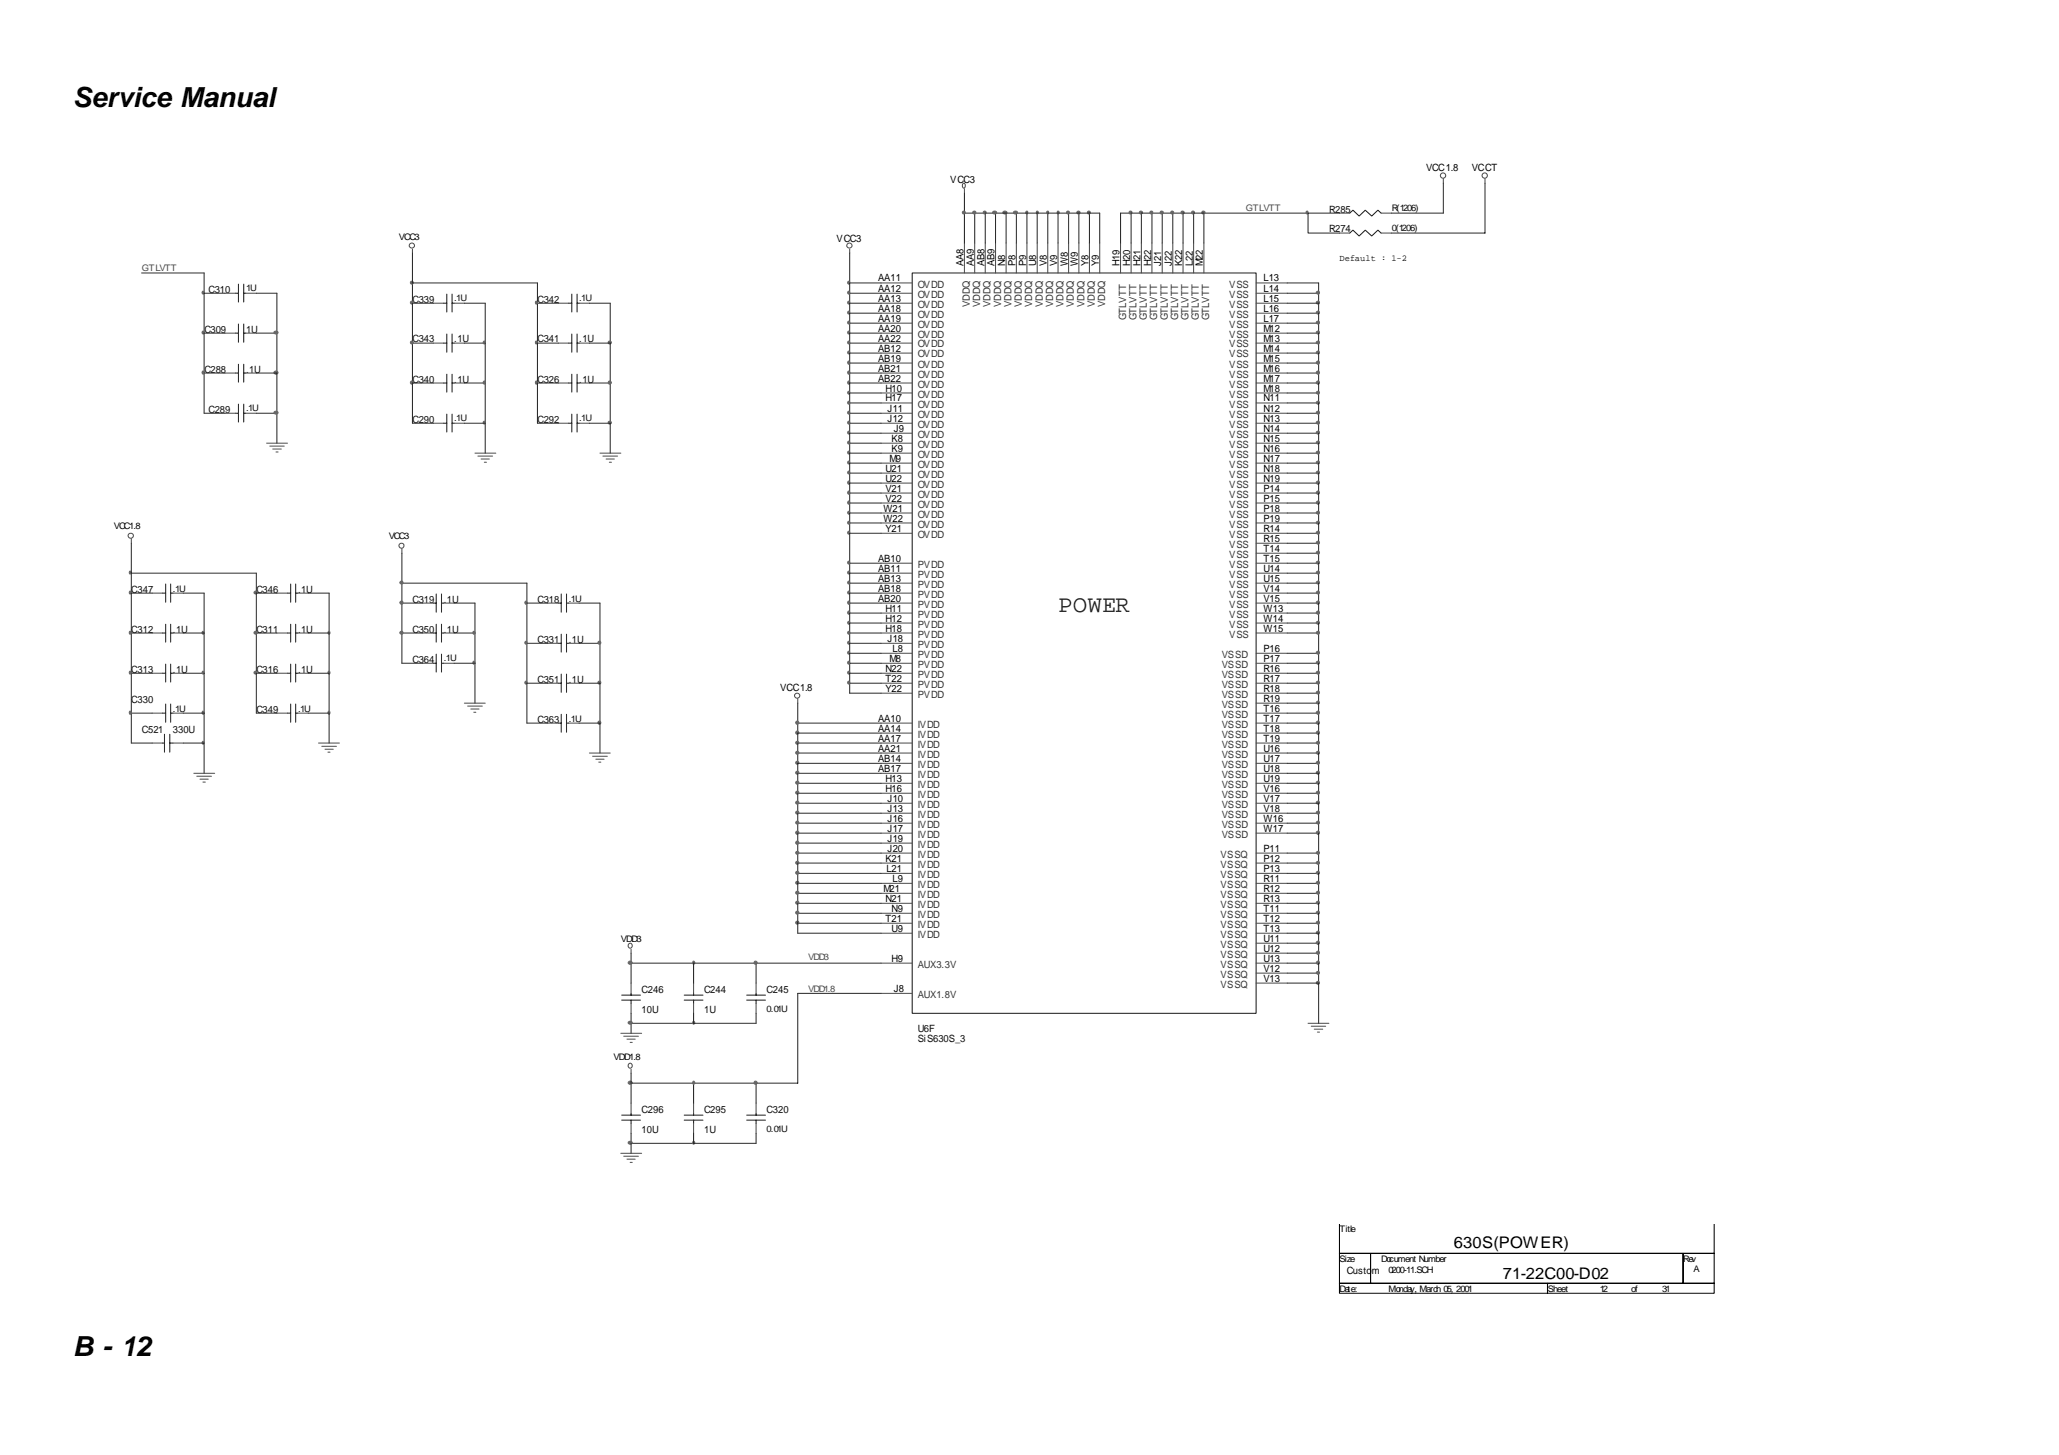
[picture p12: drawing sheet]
<svg xmlns="http://www.w3.org/2000/svg" width="297mm" height="210mm" viewBox="0 0 297 210" stroke-linecap="round" stroke-linejoin="round" font-family="sans-serif">
<path d="M193.2 173.6h54.1v2.9h-54.1zM193.2 176.5h54.1v4.3h-54.1zM193.2 180.8h4.5v4.3h-4.5zM193.2 185.1h30v1.5h-30zM197.7 180.8h45.1v4.3h-45.1zM223.2 185.1h24.1v1.5h-24.1zM242.8 180.8h4.5v4.3h-4.5z" fill="none" stroke="#000" stroke-width=".15"/>
<g fill="none" stroke="#4a4a4a" stroke-width=".15">
<path d="M59.5 36v.5M122.6 36v.5M138.9 26.5l.1-.1a.41 .41 0 0 1 0 .7 .43 .43 0 0 1-.1-.6zM139.1 27.3v.6M139.1 35.1v4.3M140.6 35.1v4.3M142.1 35.1v4.3M143.6 35.1v4.3M145.1 35.1v4.3M146.6 35.1v4.3M148.1 35.1v4.3M149.6 35.1v4.3"/>
<path d="M151.2 35.1v4.3M152.6 35.1v4.3M154.2 35.1v4.3M155.6 35.1v4.3M157.2 35.1v4.3M158.6 35.1v4.3M161.7 35.1v4.3M163.2 35.1v4.3M164.7 35.1v4.3M166.2 35.1v4.3M167.7 35.1v4.3M169.2 35.1v4.3"/>
<path d="M170.7 35.1v4.3M172.2 35.1v4.3M173.7 35.1v4.3M193.2 30.7h1.5M193.2 33.6h1.5M199.2 30.7h1.5M199.2 33.6h1.5M208.2 25.8v.6M214.2 25.8v.6M32.5 59.6h1.5M32.5 48.1h1.5M32.5 42.3h1.5"/>
<path d="M32.5 53.8h1.5M35.5 59.6h1.5M35.5 48.1h1.5M35.5 42.3h1.5M35.5 53.8h1.5M62.5 49.5h1.5M62.5 43.7h1.5M62.5 55.3h1.5M65.5 49.5h1.5M65.5 43.7h1.5M65.5 55.3h1.5M80.5 49.5h1.5"/>
<path d="M80.5 43.7h1.5M80.5 55.3h1.5M83.5 49.5h1.5M83.5 43.7h1.5M83.5 55.3h1.5M127.1 59.6h4.5M127.1 48.1h4.5M127.1 42.3h4.5M127.1 53.8h4.5M127.1 49.5h4.5M127.1 43.7h4.5M127.1 55.3h4.5"/>
<path d="M127.1 40.8h4.5M127.1 45.2h4.5M127.1 46.6h4.5M127.1 50.9h4.5M127.1 52.4h4.5M127.1 56.7h4.5M127.1 58.1h4.5M181.2 59.6h4.5M181.2 48.1h4.5M181.2 42.3h4.5M181.2 53.8h4.5M181.2 49.5h4.5"/>
<path d="M181.2 43.7h4.5M181.2 55.3h4.5M181.2 40.8h4.5M181.2 45.2h4.5M181.2 46.6h4.5M181.2 50.9h4.5M181.2 52.4h4.5M181.2 56.7h4.5M181.2 58.1h4.5M18.9 77.8v.6M38.5 63.9h3M38.9 64.4h2.1"/>
<path d="M39.4 64.8h1.2M39.8 65.2h.3M58 79.2v.6M62.5 61.1h1.5M65.5 61.1h1.5M68.5 65.4h3M68.9 65.8h2.2M69.4 66.2h1.2M69.9 66.7h.3M80.5 61.1h1.5M83.5 61.1h1.5M86.6 65.4h3"/>
<path d="M87 65.8h2.1M87.4 66.2h1.2M87.9 66.7h.3M127.1 63.9h4.5M127.1 65.4h4.5M127.1 61.1h4.5M127.1 62.5h4.5M127.1 66.8h4.5M127.1 68.3h4.5M127.1 69.7h4.5M127.1 71.1h4.5M127.1 72.6h4.5"/>
<path d="M127.1 74h4.5M127.1 75.4h4.5M127.1 76.9h4.5M181.2 63.9h4.5M181.2 65.4h4.5M181.2 61.1h4.5M181.2 62.5h4.5M181.2 66.8h4.5M181.2 68.3h4.5M181.2 69.7h4.5M181.2 71.1h4.5M181.2 72.6h4.5"/>
<path d="M181.2 74h4.5M181.2 75.4h4.5M181.2 76.9h4.5M181.2 78.4h4.5M181.2 79.8h4.5M22 91.3h1.4M22 97.1h1.4M22 85.6h1.4M25 91.3h1.4M25 97.1h1.4M25 85.6h1.4M39.9 91.3h1.6"/>
<path d="M39.9 97.1h1.6M39.9 85.6h1.6M42.9 91.3h1.6M42.9 97.1h1.6M42.9 85.6h1.6M61 87h1.5M61 95.7h1.5M61 91.3h1.5M64 87h1.5M64 95.7h1.5M64 91.3h1.5M79 92.8h1.5"/>
<path d="M79 98.6h1.5M79 87h1.5M82 92.8h1.5M82 98.6h1.5M82 87h1.5M127.1 92.8h4.5M127.1 98.6h4.5M127.1 87h4.5M127.1 95.7h4.5M127.1 91.3h4.5M127.1 97.1h4.5M127.1 85.6h4.5"/>
<path d="M127.1 81.2h4.5M127.1 82.7h4.5M127.1 84.1h4.5M127.1 88.4h4.5M127.1 89.9h4.5M127.1 94.2h4.5M181.2 98.6h4.5M181.2 87h4.5M181.2 95.7h4.5M181.2 91.3h4.5M181.2 97.1h4.5M181.2 85.6h4.5"/>
<path d="M181.2 81.2h4.5M181.2 82.7h4.5M181.2 84.1h4.5M181.2 88.4h4.5M181.2 89.9h4.5M181.2 94.2h4.5M22 107.2h1.4M22 102.9h1.4M25 107.2h1.4M25 102.9h1.4M28 111.6h3M28.4 112h2.1"/>
<path d="M28.9 112.4h1.1M29.3 112.8h.3M39.9 102.9h1.6M42.9 102.9h1.6M46 107.2h3M46.4 107.7h2.1M46.9 108.1h1.2M47.3 108.5h.3M67 101.4h3M67.5 101.9h2.1M67.9 102.3h1.2M68.4 102.8h.2"/>
<path d="M79 104.3h1.5M82 104.3h1.5M85 108.6h3M85.5 109.1h2.1M86 109.5h1.1M86.4 109.9h.3M115.1 100.8v.6M127.1 108.6h4.5M127.1 107.2h4.5M127.1 111.6h4.5M127.1 104.3h4.5M127.1 100h4.5"/>
<path d="M127.1 105.8h4.5M127.1 110.1h4.5M127.1 113h4.5M127.1 114.4h4.5M127.1 115.9h4.5M127.1 117.3h4.5M127.1 118.8h4.5M181.2 108.6h4.5M181.2 101.4h4.5M181.2 107.2h4.5M181.2 111.6h4.5M181.2 104.3h4.5"/>
<path d="M181.2 102.9h4.5M181.2 100h4.5M181.2 105.8h4.5M181.2 110.1h4.5M181.2 113h4.5M181.2 114.4h4.5M181.2 115.9h4.5M181.2 117.3h4.5M181.2 118.8h4.5M91 137v.5M127.1 120.2h4.5M127.1 121.6h4.5"/>
<path d="M127.1 123.1h4.5M127.1 124.5h4.5M127.1 126h4.5M127.1 127.4h4.5M127.1 128.9h4.5M127.1 130.3h4.5M127.1 131.8h4.5M127.1 133.2h4.5M127.1 134.6h4.5M127.1 138.9h4.5M181.2 120.2h4.5M181.2 123.1h4.5"/>
<path d="M181.2 124.5h4.5M181.2 126h4.5M181.2 127.4h4.5M181.2 128.9h4.5M181.2 130.3h4.5M181.2 131.8h4.5M181.2 133.2h4.5M181.2 134.6h4.5M181.2 138.9h4.5M181.2 136.1h4.5M181.2 137.5h4.5M89.6 149.1h3"/>
<path d="M90 149.5h2.1M90.4 149.9h1.2M90.9 150.4h.3M91 141.8v1.5M91 144.7v1.5M91 154.3v.5M91 159.1v1.5M100.1 141.8v1.5M100.1 144.7v1.5M100.1 159.1v1.5M109.1 141.8v1.5M109.1 144.7v1.5"/>
<path d="M109.1 159.1v1.5M127.1 143.3h4.5M181.2 140.4h4.5M181.2 141.8h4.5M188.7 147.6h3M189.2 148h2M189.6 148.5h1.2M190.1 148.9h.3M89.6 166.4h3M90 166.8h2.1M90.4 167.2h1.2M90.9 167.7h.3"/>
<path d="M91 162.1v1.4M100.1 162.1v1.4M109.1 162.1v1.4"/>
<circle cx="59.4" cy="35.4" r=".37"/>
<circle cx="122.5" cy="35.4" r=".37"/>
<circle cx="208.2" cy="25.3" r=".38"/>
<circle cx="214.2" cy="25.3" r=".38"/>
<circle cx="18.9" cy="77.3" r=".37"/>
<circle cx="57.9" cy="78.7" r=".36"/>
<circle cx="115" cy="100.4" r=".37"/>
<circle cx="90.9" cy="136.4" r=".33"/>
<circle cx="90.9" cy="153.7" r=".33"/>
</g>
<g fill="none" stroke="#1b1b1b" stroke-width=".15">
<path d="M131.6 39.4h49.6v106.8h-49.6zM194.7 30.7l.5-.4 .9 .9 .9-.9 .9 .9 .9-.9 .4 .4M194.7 33.6l.5-.4 .9 .8 .9-.8 .9 .8 .9-.8 .4 .4M34 59.6h.4M34 48.1h.4M34 42.3h.4M34 53.8h.4M34.4 41v2.6M34.4 46.7v2.7M34.4 52.5v2.6M34.4 58.3v2.6M35.2 59.6h.3"/>
<path d="M35.2 41v2.6M35.2 46.7v2.7M35.2 52.5v2.6M35.2 58.3v2.6M35.2 48.1h.3M35.2 42.3h.3M35.2 53.8h.3M64 49.5h.5M64 43.7h.5M64 55.3h.5M64.5 42.4v2.6M64.5 48.2v2.6"/>
<path d="M64.5 54v2.6M64.5 59.7v2.6M65.2 49.5h.3M65.2 43.7h.3M65.2 55.3h.3M65.2 42.4v2.6M65.2 48.2v2.6M65.2 54v2.6M65.2 59.7v2.6M82 49.5h.5M82 43.7h.5M82 55.3h.5"/>
<path d="M82.5 42.4v2.6M82.5 48.2v2.6M82.5 54v2.6M82.5 59.7v2.6M83.3 42.4v2.6M83.3 48.2v2.6M83.3 54v2.6M83.3 59.7v2.6M83.3 49.5h.2M83.3 43.7h.2M83.3 55.3h.2M64 61.1h.5"/>
<path d="M65.2 61.1h.3M82 61.1h.5M83.3 61.1h.2M23.4 91.3h.5M23.4 97.1h.5M23.4 85.6h.5M23.9 84.3v2.6M23.9 90.1v2.5M23.9 95.8v2.6M24.6 91.3h.4M24.6 97.1h.4M24.6 84.3v2.6"/>
<path d="M24.6 90.1v2.5M24.6 95.8v2.6M24.6 85.6h.4M41.5 91.3h.4M41.5 97.1h.4M41.5 85.6h.4M41.9 84.3v2.6M41.9 90.1v2.5M41.9 95.8v2.6M42.7 91.3h.2M42.7 84.3v2.6M42.7 90.1v2.5"/>
<path d="M42.7 95.8v2.6M42.7 97.1h.2M42.7 85.6h.2M62.5 87h.4M62.5 95.7h.4M62.5 91.3h.4M62.9 85.7v2.6M62.9 90.1v2.5M62.9 94.4v2.6M63.7 87h.3M63.7 95.7h.3M63.7 85.7v2.6"/>
<path d="M63.7 90.1v2.5M63.7 94.4v2.6M63.7 91.3h.3M80.5 92.8h.5M80.5 98.6h.5M80.5 87h.5M81 85.7v2.6M81 91.5v2.6M81 97.2v2.7M81.7 92.8h.3M81.7 85.7v2.6M81.7 91.5v2.6"/>
<path d="M81.7 97.2v2.7M81.7 98.6h.3M81.7 87h.3M23.4 102.9h.5M23.4 107.2h.3M23.7 105.9v2.6M23.9 101.6v2.6M24.5 107.2h.5M24.5 105.9v2.6M24.6 102.9h.4M24.6 101.6v2.6M41.5 102.9h.4"/>
<path d="M41.9 101.6v2.6M42.7 102.9h.2M42.7 101.6v2.6M80.5 104.3h.5M81 103v2.6M81.7 103v2.6M81.7 104.3h.3M89.7 144.3h2.7M89.7 143.6h2.7M91 143.3v.3M91 144.3v.4M98.7 144.3h2.7"/>
<path d="M98.7 143.6h2.7M100.1 143.3v.3M100.1 144.3v.4M107.7 144.3h2.7M107.7 143.6h2.7M109.1 143.3v.3M109.1 144.3v.4M89.7 161.6h2.7M89.7 160.9h2.7M91 160.6v.3M91 161.6v.5M98.7 161.6h2.7"/>
<path d="M98.7 160.9h2.7M100.1 160.6v.3M100.1 161.6v.5M107.7 161.6h2.7M107.7 160.9h2.7M109.1 160.6v.3M109.1 161.6v.5"/>
</g>
<g fill="none" stroke="#2b2b2b" stroke-width=".15">
<path d="M20.4 39.4h9v20.2h3.1M59.5 36.5v24.6h3M122.6 36.5v63.5h4.5M139.1 30.7h19.5v4.4M139.1 27.9v7.2M140.6 30.7v4.4M142.1 30.7v4.4M143.6 30.7v4.4M145.1 30.7v4.4M146.6 30.7v4.4M148.1 30.7v4.4M149.6 30.7v4.4"/>
<path d="M151.2 30.7v4.4M152.6 30.7v4.4M154.2 30.7v4.4M155.6 30.7v4.4M157.2 30.7v4.4M163.2 30.7v4.4M164.7 30.7v4.4M166.2 30.7v4.4M167.7 30.7v4.4M169.2 30.7v4.4M170.7 30.7v4.4M172.2 30.7v4.4"/>
<path d="M173.7 30.7v4.4M188.7 30.7h-27v4.4M193.2 30.7h-4.5v2.9h4.5M208.2 26.4v4.3h-7.5M214.2 26.4v7.2h-13.5M29.4 42.3h3.1M29.4 53.8h3.1M29.4 48.1h3.1M37 42.3h2.9v21.6M37 53.8h2.9M37 59.6h2.9M37 48.1h2.9"/>
<path d="M59.5 40.8h18v20.3h3M59.5 55.3h3M59.5 49.5h3M59.5 43.7h3M67 43.7h3v21.7M67 55.3h3M67 49.5h3M77.5 55.3h3M77.5 49.5h3M77.5 43.7h3M85 55.3h3v5.8M85 49.5h3"/>
<path d="M85 43.7h3v11.6M122.6 50.9h4.5M122.6 58.1h4.5M122.6 42.3h4.5M122.6 45.2h4.5M122.6 55.3h4.5M122.6 49.5h4.5M122.6 53.8h4.5M122.6 46.6h4.5M122.6 43.7h4.5M122.6 56.7h4.5M122.6 59.6h4.5"/>
<path d="M122.6 52.4h4.5M122.6 48.1h4.5M122.6 40.8h4.5M185.7 50.9h4.5M185.7 58.1h4.5M185.7 40.8h4.5v106.8M185.7 42.3h4.5M185.7 45.2h4.5M185.7 55.3h4.5M185.7 49.5h4.5M185.7 53.8h4.5M185.7 46.6h4.5"/>
<path d="M185.7 43.7h4.5M185.7 56.7h4.5M185.7 59.6h4.5M185.7 52.4h4.5M185.7 48.1h4.5M18.9 78.4v28.8h3.1M58 79.8v15.9h3M67 61.1h3M85 61.1h3M88 61.1v4.3M122.6 61.1h4.5M122.6 76.9h4.5"/>
<path d="M122.6 62.5h4.5M122.6 66.8h4.5M122.6 72.6h4.5M122.6 75.4h4.5M122.6 69.7h4.5M122.6 68.3h4.5M122.6 74h4.5M122.6 65.4h4.5M122.6 63.9h4.5M122.6 71.1h4.5M185.7 61.1h4.5M185.7 76.9h4.5"/>
<path d="M185.7 62.5h4.5M185.7 66.8h4.5M185.7 72.6h4.5M185.7 75.4h4.5M185.7 69.7h4.5M185.7 68.3h4.5M185.7 74h4.5M185.7 79.8h4.5M185.7 65.4h4.5M185.7 78.4h4.5M185.7 63.9h4.5M185.7 71.1h4.5"/>
<path d="M18.9 91.3h3.1M18.9 85.6h3.1M18.9 97.1h3.1M18.9 82.7h18.1v20.2h2.9M26.4 91.3h3M26.4 85.6h3v21.6M26.4 97.1h3M37 91.3h2.9M37 85.6h2.9M37 97.1h2.9M44.5 91.3h3M44.5 85.6h3v21.6"/>
<path d="M44.5 97.1h3M58 91.3h3M58 84.1h18v20.2h3M58 87h3M65.5 91.3h3M65.5 95.7h3M65.5 87h3v14.4M76 92.8h3M76 98.6h3M76 87h3M83.5 92.8h3.1M83.5 98.6h3.1"/>
<path d="M83.5 87h3.1v21.6M122.6 91.3h4.5M122.6 92.8h4.5M122.6 98.6h4.5M122.6 95.7h4.5M122.6 84.1h4.5M122.6 88.4h4.5M122.6 87h4.5M122.6 85.6h4.5M122.6 97.1h4.5M122.6 81.2h4.5M122.6 89.9h4.5"/>
<path d="M122.6 94.2h4.5M122.6 82.7h4.5M185.7 91.3h4.5M185.7 98.6h4.5M185.7 95.7h4.5M185.7 84.1h4.5M185.7 88.4h4.5M185.7 87h4.5M185.7 85.6h4.5M185.7 97.1h4.5M185.7 81.2h4.5M185.7 89.9h4.5"/>
<path d="M185.7 94.2h4.5M185.7 82.7h4.5M18.9 102.9h3.1M26.4 107.2h3v4.4M26.4 102.9h3M44.5 102.9h3M83.5 104.3h3.1M115.1 105.8h12M115.1 115.9h12M115.1 104.3h12M115.1 101.4v33.2h12M115.1 117.3h12"/>
<path d="M115.1 118.8h12M115.1 113h12M115.1 111.6h12M115.1 114.4h12M115.1 110.1h12M115.1 108.6h12M115.1 107.2h12M185.7 105.8h4.5M185.7 115.9h4.5M185.7 104.3h4.5M185.7 117.3h4.5M185.7 118.8h4.5"/>
<path d="M185.7 113h4.5M185.7 102.9h4.5M185.7 111.6h4.5M185.7 100h4.5M185.7 114.4h4.5M185.7 110.1h4.5M185.7 108.6h4.5M185.7 101.4h4.5M185.7 107.2h4.5M91 138.9h36.1M91 137.5v4.3M100.1 138.9v2.9"/>
<path d="M109.1 138.9v2.9M115.1 121.6h12M115.1 123.1h12M115.1 120.2h12M115.1 127.4h12M115.1 133.2h12M115.1 130.3h12M115.1 124.5h12M115.1 131.8h12M115.1 126h12M115.1 128.9h12M185.7 138.9h4.5"/>
<path d="M185.7 123.1h4.5M185.7 120.2h4.5M185.7 127.4h4.5M185.7 133.2h4.5M185.7 136.1h4.5M185.7 130.3h4.5M185.7 124.5h4.5M185.7 137.5h4.5M185.7 131.8h4.5M185.7 134.6h4.5M185.7 126h4.5M185.7 128.9h4.5"/>
<path d="M91 146.2v2.9M91 154.8v4.3M100.1 146.2v1.4M100.1 156.3v2.8M109.1 146.2v1.4h-18.1M109.1 156.3v2.8M127.1 143.3h-12v13h-24.1M185.7 141.8h4.5M185.7 140.4h4.5M91 163.5v2.9M100.1 163.5v1.4M109.1 163.5v1.4h-18.1"/>
</g>
<g fill="#656565" stroke="#656565" stroke-width=".15">
<path d="M77.3 49.3h.2v.1l-.1 .2h-.1z" fill-rule="evenodd"/>
<path d="M122.3 55h.2v.4l-.2-.2z" fill-rule="evenodd"/>
<path d="M190 134.4l.1-.1 .2 .1v.3h-.3l-.1-.2z" fill-rule="evenodd"/>
<path d="M190 141.6h.3v.3h-.3l-.1-.1z" fill-rule="evenodd"/>
<path d="M86.3 104.1l.2-.1 .1 .1v.3l-.1 .1-.2-.1z" fill-rule="evenodd"/>
<path d="M75.8 98.3h.2v.3l-.1 .1-.2-.2z" fill-rule="evenodd"/>
<path d="M100 138.7h.1l.1 .2-.1 .2-.1-.1z" fill-rule="evenodd"/>
<path d="M190 115.6h.3v.3h-.3l-.1-.1z" fill-rule="evenodd"/>
<path d="M39.6 53.6h.4l.1 .2-.1 .1h-.3l-.2-.2z" fill-rule="evenodd"/>
<path d="M47.4 91.1h.2v.3l-.1 .1-.2-.2z" fill-rule="evenodd"/>
<path d="M100 147.4h.2v.1l-.1 .3-.1-.1z" fill-rule="evenodd"/>
<path d="M114.8 105.5h.2h.2l.1 .2-.1 .2h-.2h-.2z" fill-rule="evenodd"/>
<path d="M190 43.5h.3v.3h-.3l-.1-.1z" fill-rule="evenodd"/>
<path d="M190 111.3h.3v.3h-.3l-.1-.1z" fill-rule="evenodd"/>
<path d="M100 164.7h.2v.2l-.1 .2-.1-.1z" fill-rule="evenodd"/>
<path d="M87.8 60.8h.3l.1 .2-.1 .1h-.3z" fill-rule="evenodd"/>
<path d="M69.8 60.8h.2v.3l-.1 .1-.2-.2z" fill-rule="evenodd"/>
<path d="M188.5 30.5h.2v.3l-.1 .1-.2-.2z" fill-rule="evenodd"/>
<path d="M114.8 109.9h.4l.1 .1-.1 .2h-.4z" fill-rule="evenodd"/>
<path d="M114.8 127.2h.4l.1 .1-.1 .2h-.4z" fill-rule="evenodd"/>
<path d="M122.3 96.9h.2v.3l-.2-.2z" fill-rule="evenodd"/>
<path d="M18.7 85.3h.1l.1 .2-.1 .2-.1-.1z" fill-rule="evenodd"/>
<path d="M18.7 82.4h.2v.2l-.1 .2h-.1z" fill-rule="evenodd"/>
<path d="M29.2 91.1h.2v.2l-.1 .2-.2-.2z" fill-rule="evenodd"/>
<path d="M47.4 96.9h.2v.3h-.1l-.2-.2z" fill-rule="evenodd"/>
<path d="M114.8 133h.4l.1 .1-.1 .2h-.4z" fill-rule="evenodd"/>
<path d="M122.3 69.5l.2-.1v.1v.3v.1l-.2-.3z" fill-rule="evenodd"/>
<path d="M152.5 30.5h.3v.2l-.2 .2-.1-.1z" fill-rule="evenodd"/>
<path d="M36.7 96.9h.3v.3h-.3l-.1-.2z" fill-rule="evenodd"/>
<path d="M68.3 95.4h.2v.2l-.1 .2h-.1z" fill-rule="evenodd"/>
<path d="M122.3 65.1h.2v.3v.1l-.2-.2z" fill-rule="evenodd"/>
<path d="M190 104.1l.1-.1 .2 .1v.3l-.2 .1-.1-.1-.1-.2z" fill-rule="evenodd"/>
<path d="M36.7 85.3h.2h.1v.3h-.3l-.1-.1z" fill-rule="evenodd"/>
<path d="M29.2 96.9h.2v.1l-.1 .2-.2-.2z" fill-rule="evenodd"/>
<path d="M75.8 92.6h.2v.3h-.1l-.2-.2z" fill-rule="evenodd"/>
<path d="M87.8 49.3h.3l.1 .1-.1 .2h-.3z" fill-rule="evenodd"/>
<path d="M47.4 102.7l.1-.1 .1 .1v.3h-.1l-.2-.2z" fill-rule="evenodd"/>
<path d="M77.3 55h.1l.1 .2-.1 .2h-.1z" fill-rule="evenodd"/>
<path d="M173.4 30.5h.4v.2v.1h-.4z" fill-rule="evenodd"/>
<path d="M149.5 30.5h.2l.1 .2-.2 .2-.1-.1z" fill-rule="evenodd"/>
<path d="M155.4 30.5h.3l.1 .2-.1 .1h-.3l-.1-.1z" fill-rule="evenodd"/>
<path d="M75.8 86.8l.1-.1 .1 .1v.3l-.1 .1-.2-.3z" fill-rule="evenodd"/>
<path d="M69.8 49.3h.2v.3h-.1l-.2-.2z" fill-rule="evenodd"/>
<path d="M77.3 43.5h.2v.2l-.1 .2-.1-.1z" fill-rule="evenodd"/>
<path d="M114.8 120l.2-.1 .2 .1 .1 .1-.1 .2-.2 .1-.2-.1z" fill-rule="evenodd"/>
<path d="M122.3 43.5h.2v.3v.1l-.2-.2z" fill-rule="evenodd"/>
<path d="M122.3 92.6h.2v.3l-.2-.2z" fill-rule="evenodd"/>
<path d="M90.7 138.8a.31 .31 0 0 1 .3-.1 .31 .31 0 0 1 .2 .2l-.3 .2-.2-.1z" fill-rule="evenodd"/>
<path d="M122.3 82.4h.2v.4l-.2-.2z" fill-rule="evenodd"/>
<path d="M190 55h.1h.2v.4h-.2h-.1l-.1-.2z" fill-rule="evenodd"/>
<path d="M190 62.3h.3v.3h-.3l-.1-.2z" fill-rule="evenodd"/>
<path d="M29.2 102.7l.1-.1 .1 .2-.1 .2h-.1z" fill-rule="evenodd"/>
<path d="M87.8 55h.2h.1l.1 .2-.1 .2h-.1h-.2z" fill-rule="evenodd"/>
<path d="M122.3 47.8h.2v.3v.1l-.2-.2z" fill-rule="evenodd"/>
<path d="M59.3 55h.1h.2v.4h-.2h-.1z" fill-rule="evenodd"/>
<path d="M29.2 42.1h.2v.1l-.1 .2-.2-.2z" fill-rule="evenodd"/>
<path d="M57.8 91.1h.3v.3h-.3l-.1-.1z" fill-rule="evenodd"/>
<path d="M18.7 96.9h.2v.1l-.1 .2h-.1z" fill-rule="evenodd"/>
<path d="M148 30.5h.2v.3l-.1 .1-.1-.2z" fill-rule="evenodd"/>
<path d="M190 47.8h.3v.3h-.3l-.1-.1z" fill-rule="evenodd"/>
<path d="M29.2 47.8h.2v.2l-.1 .2-.2-.2z" fill-rule="evenodd"/>
<path d="M57.8 86.8l.1-.1 .2 .1v.3l-.2 .1-.1-.1-.1-.2z" fill-rule="evenodd"/>
<path d="M57.8 83.9l.1-.1 .2 .1v.3h-.3l-.1-.2z" fill-rule="evenodd"/>
<path d="M36.7 91.1h.3v.3h-.3l-.1-.1z" fill-rule="evenodd"/>
<path d="M18.7 91.1h.2v.2l-.1 .2-.1-.1z" fill-rule="evenodd"/>
<path d="M69.8 55h.1h.1v.4h-.1l-.2-.2z" fill-rule="evenodd"/>
<path d="M68.3 91.1h.2v.2l-.1 .2-.1-.1z" fill-rule="evenodd"/>
<path d="M29.2 53.6l.1-.1 .1 .1v.2l-.1 .2-.1-.1z" fill-rule="evenodd"/>
<path d="M190 89.7h.3v.3l-.2 .1-.1-.1-.1-.2z" fill-rule="evenodd"/>
<path d="M190 101.2l.1-.1 .2 .1v.3h-.3l-.1-.1z" fill-rule="evenodd"/>
<path d="M122.3 88.2l.2-.1v.1v.3v.1l-.2-.2z" fill-rule="evenodd"/>
<path d="M122.3 62.3h.2v.3l-.2-.2z" fill-rule="evenodd"/>
<path d="M190 138.7h.1h.2v.3l-.2 .1-.1-.1-.1-.1z" fill-rule="evenodd"/>
<path d="M122.3 63.7h.2v.3v.1l-.2-.3z" fill-rule="evenodd"/>
<path d="M114.8 130.1h.4l.1 .1-.1 .2h-.4z" fill-rule="evenodd"/>
<path d="M114.8 124.3h.4l.1 .2-.1 .1h-.4z" fill-rule="evenodd"/>
<path d="M190 108.4h.3v.3h-.3l-.1-.1z" fill-rule="evenodd"/>
<path d="M190 120l.1-.1 .2 .1v.3l-.2 .1-.1-.1-.1-.2z" fill-rule="evenodd"/>
<path d="M190 66.6h.3v.3h-.3l-.1-.2z" fill-rule="evenodd"/>
<path d="M122.3 40.6h.2v.3v.1l-.2-.2z" fill-rule="evenodd"/>
<path d="M190 125.8h.3v.3h-.3l-.1-.2z" fill-rule="evenodd"/>
<path d="M190 83.9l.1-.1 .2 .1v.3h-.3l-.1-.2z" fill-rule="evenodd"/>
<path d="M190 81h.3v.3h-.3l-.1-.1z" fill-rule="evenodd"/>
<path d="M190 68h.1h.2v.3h-.3l-.1-.1z" fill-rule="evenodd"/>
<path d="M122.3 60.8h.2v.3v.1l-.2-.2z" fill-rule="evenodd"/>
<path d="M122.3 53.6l.2-.1v.1v.3v.1l-.2-.3z" fill-rule="evenodd"/>
<path d="M190 75.3h.3v.3h-.3l-.1-.2z" fill-rule="evenodd"/>
<path d="M122.3 59.4h.2v.3l-.2-.2z" fill-rule="evenodd"/>
<path d="M190 82.4h.3v.4h-.3l-.1-.2z" fill-rule="evenodd"/>
<path d="M170.4 30.5h.4v.2v.1h-.4z" fill-rule="evenodd"/>
<path d="M190 130.1h.3v.3h-.3l-.1-.2z" fill-rule="evenodd"/>
<path d="M190 86.8l.1-.1 .2 .1v.3l-.2 .1-.1-.1-.1-.2z" fill-rule="evenodd"/>
<path d="M114.8 117.1h.4l.1 .1-.1 .2h-.4z" fill-rule="evenodd"/>
<path d="M114.8 114.2h.4l.1 .2-.1 .1h-.4z" fill-rule="evenodd"/>
<path d="M190 128.6h.3v.3h-.3l-.1-.1z" fill-rule="evenodd"/>
<path d="M190 95.4h.3v.4h-.3l-.1-.2z" fill-rule="evenodd"/>
<path d="M190 94h.3v.3h-.3l-.1-.1z" fill-rule="evenodd"/>
<path d="M190 79.6h.3v.3h-.3l-.1-.2z" fill-rule="evenodd"/>
<path d="M114.8 122.9h.4l.1 .1-.1 .2h-.2h-.2z" fill-rule="evenodd"/>
<path d="M190 50.7l.1-.1 .2 .1v.3h-.3l-.1-.1z" fill-rule="evenodd"/>
<path d="M122.3 50.7l.2-.1v.1v.3v.1l-.2-.2z" fill-rule="evenodd"/>
<path d="M190 57.9h.3v.3h-.3l-.1-.1z" fill-rule="evenodd"/>
<path d="M122.3 85.3h.2v.3v.1l-.2-.2z" fill-rule="evenodd"/>
<path d="M122.3 52.2l.2-.1v.1v.3l-.2-.2z" fill-rule="evenodd"/>
<path d="M190 131.5h.3v.3h-.3l-.1-.1z" fill-rule="evenodd"/>
<path d="M190 91.1h.3v.3h-.3l-.1-.1z" fill-rule="evenodd"/>
<path d="M190 135.8h.1h.2v.4h-.2h-.1l-.1-.2z" fill-rule="evenodd"/>
<path d="M122.3 73.8h.2v.3v.1l-.2-.2z" fill-rule="evenodd"/>
<path d="M190 44.9h.3v.3h-.3l-.1-.1z" fill-rule="evenodd"/>
<path d="M114.8 107h.4l.1 .2-.1 .1-.2 .1-.2-.1z" fill-rule="evenodd"/>
<path d="M114.8 125.8h.4l.1 .1-.1 .2h-.4z" fill-rule="evenodd"/>
<path d="M122.3 89.7h.2v.3v.1l-.2-.3z" fill-rule="evenodd"/>
<path d="M122.3 56.5h.2v.3v.1l-.2-.2z" fill-rule="evenodd"/>
<path d="M122.3 76.7h.2v.3v.1l-.2-.3z" fill-rule="evenodd"/>
<path d="M151 30.5h.3v.3l-.1 .1-.2-.2z" fill-rule="evenodd"/>
<path d="M114.8 118.5h.2h.2l.1 .2-.1 .1h-.4z" fill-rule="evenodd"/>
<path d="M190 42.1h.3v.3h-.3l-.1-.2z" fill-rule="evenodd"/>
<path d="M190 99.8h.3v.3h-.3l-.1-.2z" fill-rule="evenodd"/>
<path d="M190 56.5h.3v.3l-.2 .1-.1-.1-.1-.1z" fill-rule="evenodd"/>
<path d="M114.8 108.4h.4l.1 .2-.1 .1h-.4z" fill-rule="evenodd"/>
<path d="M190 112.8h.3v.3h-.3l-.1-.2z" fill-rule="evenodd"/>
<path d="M122.3 72.4l.2-.1v.1v.3l-.2-.2z" fill-rule="evenodd"/>
<path d="M122.3 66.6h.2v.3l-.2-.2z" fill-rule="evenodd"/>
<path d="M122.3 83.9l.2-.1v.1v.3v.1l-.2-.3z" fill-rule="evenodd"/>
<path d="M122.3 68h.2v.3v.1l-.2-.2z" fill-rule="evenodd"/>
<path d="M122.3 70.9l.2-.1v.1v.3v.1l-.2-.2z" fill-rule="evenodd"/>
<path d="M114.8 115.6h.4l.1 .2-.1 .1h-.4z" fill-rule="evenodd"/>
<path d="M114.8 111.3h.4l.1 .2-.1 .1h-.4z" fill-rule="evenodd"/>
<path d="M114.8 104.1l.2-.1 .2 .1 .1 .2-.1 .1-.2 .1-.2-.1z" fill-rule="evenodd"/>
<path d="M190 63.7h.3v.3h-.3l-.1-.2z" fill-rule="evenodd"/>
<path d="M190 98.3h.3v.3h-.3l-.1-.1z" fill-rule="evenodd"/>
<path d="M190 49.3h.3v.3h-.3l-.1-.2z" fill-rule="evenodd"/>
<path d="M190 88.2l.1-.1 .2 .1v.3l-.2 .1-.1-.1-.1-.1z" fill-rule="evenodd"/>
<path d="M164.4 30.5h.3l.1 .2-.1 .1h-.3v-.1z" fill-rule="evenodd"/>
<path d="M190 78.1h.3v.3h-.3l-.1-.1z" fill-rule="evenodd"/>
<path d="M122.3 94h.2v.3v.1l-.2-.2z" fill-rule="evenodd"/>
<path d="M190 105.5h.1h.2v.4h-.2h-.1l-.1-.2z" fill-rule="evenodd"/>
<path d="M190 76.7h.3v.3h-.3l-.1-.2z" fill-rule="evenodd"/>
<path d="M122.3 57.9h.2v.3v.1l-.2-.2z" fill-rule="evenodd"/>
<path d="M190 122.9h.3v.3h-.2h-.1l-.1-.2z" fill-rule="evenodd"/>
<path d="M190 124.3h.3v.3h-.3l-.1-.1z" fill-rule="evenodd"/>
<path d="M140.4 30.5h.3v.3h-.3l-.1-.1z" fill-rule="evenodd"/>
<path d="M122.3 86.8l.2-.1v.1v.3v.1l-.2-.3z" fill-rule="evenodd"/>
<path d="M190 69.5l.1-.1 .2 .1v.3l-.2 .1-.1-.1-.1-.2z" fill-rule="evenodd"/>
<path d="M190 60.8h.3v.3h-.3l-.1-.1z" fill-rule="evenodd"/>
<path d="M190 53.6l.1-.1 .2 .1v.3l-.2 .1-.1-.1-.1-.2z" fill-rule="evenodd"/>
<path d="M122.3 91.1h.2v.3v.1l-.2-.2z" fill-rule="evenodd"/>
<path d="M190 59.4h.3v.3h-.3l-.1-.2z" fill-rule="evenodd"/>
<path d="M190 52.2l.1-.1 .2 .1v.3h-.2h-.1l-.1-.2z" fill-rule="evenodd"/>
<path d="M190 107h.3v.3l-.2 .1-.1-.1-.1-.1z" fill-rule="evenodd"/>
<path d="M114.8 128.6h.4l.1 .2-.1 .1h-.4z" fill-rule="evenodd"/>
<path d="M190 133h.3v.3h-.3l-.1-.2z" fill-rule="evenodd"/>
<path d="M190 70.9l.1-.1 .2 .1v.3l-.2 .1-.1-.1-.1-.1z" fill-rule="evenodd"/>
<path d="M122.3 75.3h.2v.3l-.2-.2z" fill-rule="evenodd"/>
<path d="M122.3 49.3h.2v.3l-.2-.2z" fill-rule="evenodd"/>
<path d="M190 118.5h.1h.2v.3h-.3l-.1-.1z" fill-rule="evenodd"/>
<path d="M190 65.1h.3v.3h-.3l-.1-.1z" fill-rule="evenodd"/>
<path d="M122.3 42.1h.2v.3l-.2-.2z" fill-rule="evenodd"/>
<path d="M190 109.9h.3v.3h-.3l-.1-.2z" fill-rule="evenodd"/>
<path d="M190 137.3l.1-.1 .2 .1v.3l-.2 .1-.1-.1-.1-.2z" fill-rule="evenodd"/>
<path d="M190 102.7l.1-.1 .2 .1v.3h-.2h-.1l-.1-.2z" fill-rule="evenodd"/>
<path d="M167.4 30.5h.4v.2v.1h-.4z" fill-rule="evenodd"/>
<path d="M122.3 98.3h.2v.3v.1l-.2-.2z" fill-rule="evenodd"/>
<path d="M190 117.1h.3v.3h-.3l-.1-.2z" fill-rule="evenodd"/>
<path d="M190 114.2h.3v.3h-.3l-.1-.1z" fill-rule="evenodd"/>
<path d="M114.8 131.5h.4l.1 .2-.1 .1h-.4z" fill-rule="evenodd"/>
<path d="M122.3 44.9h.2v.3v.1l-.2-.2z" fill-rule="evenodd"/>
<path d="M114.8 121.4l.2-.1 .2 .1 .1 .2-.1 .1-.2 .1-.2-.1z" fill-rule="evenodd"/>
<path d="M122.3 81h.2v.3v.1l-.2-.2z" fill-rule="evenodd"/>
<path d="M114.8 112.8h.4l.1 .1-.1 .2h-.4z" fill-rule="evenodd"/>
<path d="M108.8 138.7h.2h.2v.2v.1l-.2 .1-.2-.1z" fill-rule="evenodd"/>
<path d="M190 85.3h.1h.2v.3h-.3l-.1-.1z" fill-rule="evenodd"/>
<path d="M190 72.4l.1-.1 .2 .1v.3h-.2h-.1l-.1-.2z" fill-rule="evenodd"/>
<path d="M190 46.4h.3v.3h-.3l-.1-.2z" fill-rule="evenodd"/>
<path d="M122.3 46.4h.2v.3l-.2-.2z" fill-rule="evenodd"/>
<path d="M122.3 95.4h.2v.4l-.2-.2z" fill-rule="evenodd"/>
<path d="M190 73.8h.3v.3l-.2 .1-.1-.1-.1-.1z" fill-rule="evenodd"/>
<path d="M190 140.2h.3v.3l-.2 .1-.1-.1-.1-.2z" fill-rule="evenodd"/>
<path d="M90.7 156.1a.31 .31 0 0 1 .3-.1 .31 .31 0 0 1 .2 .2l-.3 .2h-.2z" fill-rule="evenodd"/>
<path d="M108.8 156h.2h.2v.2v.2h-.2h-.2z" fill-rule="evenodd"/>
<path d="M100 156h.1l.1 .2-.1 .2h-.1z" fill-rule="evenodd"/>
<path d="M190 96.9h.3v.3h-.3l-.1-.2z" fill-rule="evenodd"/>
<path d="M190 127.2h.3v.3h-.3l-.1-.2z" fill-rule="evenodd"/>
<path d="M29.2 107h.2v.2l-.1 .2-.2-.2z" fill-rule="evenodd"/>
<path d="M18.7 102.7l.1-.1 .1 .2-.1 .2h-.1z" fill-rule="evenodd"/>
<circle cx="86.5" cy="98.5" r=".21"/>
<circle cx="59.4" cy="43.7" r=".21"/>
<circle cx="59.4" cy="40.8" r=".21"/>
<circle cx="157.1" cy="30.7" r=".21"/>
<circle cx="90.9" cy="147.5" r=".26"/>
<circle cx="90.9" cy="164.9" r=".26"/>
<circle cx="145" cy="30.7" r=".26"/>
<circle cx="39.9" cy="48" r=".26"/>
<circle cx="86.5" cy="92.7" r=".21"/>
<circle cx="59.4" cy="49.4" r=".21"/>
<circle cx="39.9" cy="59.5" r=".26"/>
<circle cx="142.1" cy="30.7" r=".21"/>
<circle cx="154.1" cy="30.7" r=".21"/>
<circle cx="172.1" cy="30.7" r=".21"/>
<circle cx="146.5" cy="30.7" r=".26"/>
<circle cx="163.1" cy="30.7" r=".21"/>
<circle cx="169.1" cy="30.7" r=".21"/>
<circle cx="139" cy="30.7" r=".21"/>
<circle cx="166.1" cy="30.7" r=".21"/>
<circle cx="143.5" cy="30.7" r=".26"/>
</g>
<path d="M192.3 172.9h55.9v3.6h-55.9z" fill-rule="evenodd" fill="#fff"/>
<g font-size="4">
<text x="10.5" y="15.4">Service Manual</text>
<text x="10.5" y="195.6">B - 12</text>
</g>
<text font-size="3.5" fill="#1b1b1b" x="152.7" y="88.4">POWER</text>
<g font-size="2.3">
<text x="209.7" y="180.1">630S(POWER)</text>
<text x="216.8" y="184.6">71-22C00-D02</text>
</g>
<g font-size="1.4">
<text x="137.1" y="26.3">VCC3</text>
<text x="205.7" y="24.6">VCC1.8</text>
<text x="212.3" y="24.6">VCCT</text>
<text x="120.7" y="35">VCC3</text>
<text x="126.7" y="40.6">AA11</text>
<text x="139" y="38.4" transform="rotate(-90 139 38.4)">AA8</text>
<text x="140.5" y="38.4" transform="rotate(-90 140.5 38.4)">AA9</text>
<text x="142" y="38.4" transform="rotate(-90 142 38.4)">AB8</text>
<text x="143.5" y="38.4" transform="rotate(-90 143.5 38.4)">AB9</text>
<text x="145" y="38.4" transform="rotate(-90 145 38.4)">N8</text>
<text x="146.5" y="38.4" transform="rotate(-90 146.5 38.4)">P8</text>
<text x="148" y="38.4" transform="rotate(-90 148 38.4)">P9</text>
<text x="149.5" y="38.4" transform="rotate(-90 149.5 38.4)">U8</text>
<text x="151" y="38.4" transform="rotate(-90 151 38.4)">V8</text>
<text x="152.5" y="38.4" transform="rotate(-90 152.5 38.4)">V9</text>
<text x="154" y="38.4" transform="rotate(-90 154 38.4)">W8</text>
<text x="155.5" y="38.4" transform="rotate(-90 155.5 38.4)">W9</text>
<text x="157" y="38.4" transform="rotate(-90 157 38.4)">Y8</text>
<text x="158.5" y="38.4" transform="rotate(-90 158.5 38.4)">Y9</text>
<text x="161.5" y="38.4" transform="rotate(-90 161.5 38.4)">H19</text>
<text x="163" y="38.4" transform="rotate(-90 163 38.4)">H20</text>
<text x="164.5" y="38.4" transform="rotate(-90 164.5 38.4)">H21</text>
<text x="166.1" y="38.4" transform="rotate(-90 166.1 38.4)">H22</text>
<text x="167.5" y="38.4" transform="rotate(-90 167.5 38.4)">J21</text>
<text x="169.1" y="38.4" transform="rotate(-90 169.1 38.4)">J22</text>
<text x="170.5" y="38.4" transform="rotate(-90 170.5 38.4)">K22</text>
<text x="172.1" y="38.4" transform="rotate(-90 172.1 38.4)">L22</text>
<text x="173.5" y="38.4" transform="rotate(-90 173.5 38.4)">M22</text>
<text x="182.3" y="40.6">L13</text>
<text x="126.7" y="42.1">AA12</text>
<text x="126.7" y="43.5">AA13</text>
<text x="126.7" y="45">AA18</text>
<text x="126.7" y="46.4">AA19</text>
<text x="126.7" y="47.8">AA20</text>
<text x="182.3" y="42.1">L14</text>
<text x="182.3" y="43.5">L15</text>
<text x="182.3" y="45">L16</text>
<text x="182.3" y="46.4">L17</text>
<text x="182.3" y="47.8">M12</text>
<text x="126.7" y="49.3">AA22</text>
<text x="126.7" y="50.7">AB12</text>
<text x="126.7" y="52.2">AB19</text>
<text x="126.7" y="53.6">AB21</text>
<text x="182.3" y="49.3">M13</text>
<text x="182.3" y="50.7">M14</text>
<text x="182.3" y="52.2">M15</text>
<text x="182.3" y="53.6">M16</text>
<text x="126.7" y="55">AB22</text>
<text x="127.7" y="56.5">H10</text>
<text x="127.7" y="57.9">H17</text>
<text x="128" y="59.4">J11</text>
<text x="182.3" y="55">M17</text>
<text x="182.3" y="56.5">M18</text>
<text x="182.3" y="57.9">N11</text>
<text x="182.3" y="59.4">N12</text>
<text x="128" y="60.8">J12</text>
<text x="128.6" y="63.7">K8</text>
<text x="128.6" y="65.2">K9</text>
<text x="128.9" y="62.3">J9</text>
<text x="182.3" y="60.8">N13</text>
<text x="182.3" y="62.3">N14</text>
<text x="182.3" y="63.7">N15</text>
<text x="182.3" y="65.2">N16</text>
<text x="127.7" y="68">U21</text>
<text x="127.7" y="69.5">U22</text>
<text x="127.7" y="70.9">V21</text>
<text x="128.3" y="66.6">M9</text>
<text x="182.3" y="66.6">N17</text>
<text x="182.3" y="68">N18</text>
<text x="182.3" y="69.5">N19</text>
<text x="182.3" y="70.9">P14</text>
<text x="127.4" y="73.8">W21</text>
<text x="127.4" y="75.2">W22</text>
<text x="127.7" y="72.4">V22</text>
<text x="127.7" y="76.7">Y21</text>
<text x="182.3" y="72.4">P15</text>
<text x="182.3" y="73.8">P18</text>
<text x="182.3" y="75.2">P19</text>
<text x="182.3" y="76.7">R14</text>
<text x="126.7" y="81">AB10</text>
<text x="126.7" y="82.5">AB11</text>
<text x="126.7" y="83.9">AB13</text>
<text x="182.3" y="78.2">R15</text>
<text x="182.3" y="79.6">T14</text>
<text x="182.3" y="81">T15</text>
<text x="182.3" y="82.5">U14</text>
<text x="182.3" y="83.9">U15</text>
<text x="126.7" y="85.4">AB18</text>
<text x="126.7" y="86.8">AB20</text>
<text x="127.7" y="88.2">H11</text>
<text x="127.7" y="89.7">H12</text>
<text x="182.3" y="85.4">V14</text>
<text x="182.3" y="86.8">V15</text>
<text x="182.3" y="88.2">W13</text>
<text x="182.3" y="89.7">W14</text>
<text x="127.7" y="91.1">H18</text>
<text x="128" y="92.6">J18</text>
<text x="128.3" y="95.5">M8</text>
<text x="128.8" y="94">L8</text>
<text x="182.3" y="91.1">W15</text>
<text x="182.3" y="94">P16</text>
<text x="182.3" y="95.5">P17</text>
<text x="112.5" y="99.7">VCC1.8</text>
<text x="127.7" y="96.9">N22</text>
<text x="127.7" y="98.3">T22</text>
<text x="127.7" y="99.8">Y22</text>
<text x="182.3" y="96.9">R16</text>
<text x="182.3" y="98.3">R17</text>
<text x="182.3" y="99.8">R18</text>
<text x="182.3" y="101.2">R19</text>
<text x="126.7" y="104.1">AA10</text>
<text x="126.7" y="105.5">AA14</text>
<text x="126.7" y="107">AA17</text>
<text x="182.3" y="102.7">T16</text>
<text x="182.3" y="104.1">T17</text>
<text x="182.3" y="105.5">T18</text>
<text x="182.3" y="107">T19</text>
<text x="126.7" y="108.4">AA21</text>
<text x="126.7" y="109.9">AB14</text>
<text x="126.7" y="111.3">AB17</text>
<text x="127.7" y="112.8">H13</text>
<text x="182.3" y="108.4">U16</text>
<text x="182.3" y="109.9">U17</text>
<text x="182.3" y="111.3">U18</text>
<text x="182.3" y="112.8">U19</text>
<text x="127.7" y="114.2">H16</text>
<text x="128" y="115.7">J10</text>
<text x="128" y="117.1">J13</text>
<text x="128" y="118.5">J16</text>
<text x="128" y="120">J17</text>
<text x="182.3" y="114.2">V16</text>
<text x="182.3" y="115.7">V17</text>
<text x="182.3" y="117.1">V18</text>
<text x="182.3" y="118.5">W16</text>
<text x="182.3" y="120">W17</text>
<text x="127.7" y="124.3">K21</text>
<text x="127.9" y="125.8">L21</text>
<text x="128" y="121.4">J19</text>
<text x="128" y="122.9">J20</text>
<text x="182.3" y="122.9">P11</text>
<text x="182.3" y="124.3">P12</text>
<text x="182.3" y="125.8">P13</text>
<text x="127.4" y="128.7">M21</text>
<text x="127.7" y="130.1">N21</text>
<text x="128.6" y="131.5">N9</text>
<text x="128.8" y="127.2">L9</text>
<text x="182.3" y="127.2">R11</text>
<text x="182.3" y="128.7">R12</text>
<text x="182.3" y="130.1">R13</text>
<text x="182.3" y="131.5">T11</text>
<text x="127.7" y="133">T21</text>
<text x="128.6" y="134.4">U9</text>
<text x="182.3" y="133">T12</text>
<text x="182.3" y="134.4">T13</text>
<text x="182.3" y="135.9">U11</text>
<text x="182.3" y="137.3">U12</text>
<text x="128.6" y="138.7">H9</text>
<text x="128.9" y="143.1">J8</text>
<text x="182.3" y="138.7">U13</text>
<text x="182.3" y="140.2">V12</text>
<text x="182.3" y="141.6">V13</text>
<text x="194.3" y="183.8">Custom</text>
</g>
<g font-size="1.4" fill="#0d0d0d">
<text x="191.8" y="30.7">R285</text>
<text x="191.8" y="33.5">R274</text>
<text x="29.5" y="48">C309</text>
<text x="30.1" y="42.2">C310</text>
<text x="35.5" y="48">1U</text>
<text x="59.5" y="43.7">C339</text>
<text x="77.5" y="43.7">C342</text>
<text x="29.5" y="53.8">C288</text>
<text x="35.5" y="53.8">.1U</text>
<text x="59.5" y="49.4">C343</text>
<text x="65.5" y="49.4">.1U</text>
<text x="77.5" y="49.4">C341</text>
<text x="83.5" y="49.4">.1U</text>
<text x="30.1" y="59.5">C289</text>
<text x="59.5" y="55.2">C340</text>
<text x="65.5" y="55.2">.1U</text>
<text x="77.5" y="55.2">C326</text>
<text x="83.5" y="55.2">.1U</text>
<text x="59.5" y="61">C290</text>
<text x="77.5" y="61">C292</text>
<text x="18.9" y="85.5">C347</text>
<text x="37" y="85.5">C346</text>
<text x="43" y="85.5">.1U</text>
<text x="59.5" y="87">C319</text>
<text x="64" y="87">.1U</text>
<text x="77.5" y="87">C318</text>
<text x="18.9" y="91.3">C312</text>
<text x="25" y="91.3">.1U</text>
<text x="37" y="91.3">C311</text>
<text x="43" y="91.3">.1U</text>
<text x="59.5" y="95.6">C364</text>
<text x="59.5" y="91.3">C350</text>
<text x="64" y="91.3">.1U</text>
<text x="77.5" y="92.7">C331</text>
<text x="82.1" y="92.7">.1U</text>
<text x="18.9" y="101.4">C330</text>
<text x="18.9" y="97">C313</text>
<text x="25" y="97">.1U</text>
<text x="37" y="97">C316</text>
<text x="43" y="97">.1U</text>
<text x="77.5" y="98.5">C351</text>
<text x="82.1" y="98.5">.1U</text>
<text x="20.5" y="105.7">C521</text>
<text x="25" y="105.7">330U</text>
<text x="37" y="102.8">C349</text>
<text x="77.5" y="104.3">C363</text>
<text x="92.6" y="143.2">C246</text>
<text x="101.6" y="143.2">C244</text>
<text x="110.6" y="143.2">C245</text>
<text x="92.6" y="146.1">10U</text>
<text x="101.6" y="146.1">1U</text>
<text x="132.4" y="148.9">U6F</text>
<text x="132.4" y="150.3">SiS630S_3</text>
<text x="92.6" y="160.5">C296</text>
<text x="101.6" y="160.5">C295</text>
<text x="110.6" y="160.5">C320</text>
<text x="92.6" y="163.4">10U</text>
<text x="101.6" y="163.4">1U</text>
</g>
<g font-size="1.4" fill="#343434">
<text x="132.4" y="41.5">OVDD</text>
<text x="177.3" y="41.5">VSS</text>
<text x="132.4" y="42.9">OVDD</text>
<text x="132.4" y="44.4">OVDD</text>
<text x="132.4" y="45.8">OVDD</text>
<text x="132.4" y="47.3">OVDD</text>
<text x="139.9" y="44.3" transform="rotate(-90 139.9 44.3)">VDDQ</text>
<text x="141.4" y="44.3" transform="rotate(-90 141.4 44.3)">VDDQ</text>
<text x="142.9" y="44.3" transform="rotate(-90 142.9 44.3)">VDDQ</text>
<text x="144.4" y="44.3" transform="rotate(-90 144.4 44.3)">VDDQ</text>
<text x="145.9" y="44.3" transform="rotate(-90 145.9 44.3)">VDDQ</text>
<text x="147.4" y="44.3" transform="rotate(-90 147.4 44.3)">VDDQ</text>
<text x="148.9" y="44.3" transform="rotate(-90 148.9 44.3)">VDDQ</text>
<text x="150.4" y="44.3" transform="rotate(-90 150.4 44.3)">VDDQ</text>
<text x="151.9" y="44.3" transform="rotate(-90 151.9 44.3)">VDDQ</text>
<text x="153.4" y="44.3" transform="rotate(-90 153.4 44.3)">VDDQ</text>
<text x="154.9" y="44.3" transform="rotate(-90 154.9 44.3)">VDDQ</text>
<text x="156.4" y="44.3" transform="rotate(-90 156.4 44.3)">VDDQ</text>
<text x="157.9" y="44.3" transform="rotate(-90 157.9 44.3)">VDDQ</text>
<text x="159.5" y="44.3" transform="rotate(-90 159.5 44.3)">VDDQ</text>
<text x="162.5" y="46.2" transform="rotate(-90 162.5 46.2)">GTLVTT</text>
<text x="163.9" y="46.2" transform="rotate(-90 163.9 46.2)">GTLVTT</text>
<text x="165.5" y="46.2" transform="rotate(-90 165.5 46.2)">GTLVTT</text>
<text x="166.9" y="46.2" transform="rotate(-90 166.9 46.2)">GTLVTT</text>
<text x="168.5" y="46.2" transform="rotate(-90 168.5 46.2)">GTLVTT</text>
<text x="169.9" y="46.2" transform="rotate(-90 169.9 46.2)">GTLVTT</text>
<text x="171.5" y="46.2" transform="rotate(-90 171.5 46.2)">GTLVTT</text>
<text x="173" y="46.2" transform="rotate(-90 173 46.2)">GTLVTT</text>
<text x="174.4" y="46.2" transform="rotate(-90 174.4 46.2)">GTLVTT</text>
<text x="177.3" y="42.9">VSS</text>
<text x="177.3" y="44.4">VSS</text>
<text x="177.3" y="45.8">VSS</text>
<text x="177.3" y="47.3">VSS</text>
<text x="132.4" y="48.7">OVDD</text>
<text x="132.4" y="50.1">OVDD</text>
<text x="132.4" y="51.6">OVDD</text>
<text x="132.4" y="53.1">OVDD</text>
<text x="177.3" y="48.7">VSS</text>
<text x="177.3" y="50.1">VSS</text>
<text x="177.3" y="51.6">VSS</text>
<text x="177.3" y="53.1">VSS</text>
<text x="132.4" y="54.5">OVDD</text>
<text x="132.4" y="55.9">OVDD</text>
<text x="132.4" y="57.4">OVDD</text>
<text x="132.4" y="58.8">OVDD</text>
<text x="177.3" y="54.5">VSS</text>
<text x="177.3" y="55.9">VSS</text>
<text x="177.3" y="57.4">VSS</text>
<text x="177.3" y="58.8">VSS</text>
<text x="132.4" y="60.2">OVDD</text>
<text x="132.4" y="61.7">OVDD</text>
<text x="132.4" y="63.1">OVDD</text>
<text x="132.4" y="64.6">OVDD</text>
<text x="177.3" y="60.2">VSS</text>
<text x="177.3" y="61.7">VSS</text>
<text x="177.3" y="63.1">VSS</text>
<text x="177.3" y="64.6">VSS</text>
<text x="132.4" y="66">OVDD</text>
<text x="132.4" y="67.4">OVDD</text>
<text x="132.4" y="68.9">OVDD</text>
<text x="132.4" y="70.4">OVDD</text>
<text x="132.4" y="71.8">OVDD</text>
<text x="177.3" y="66">VSS</text>
<text x="177.3" y="67.4">VSS</text>
<text x="177.3" y="68.9">VSS</text>
<text x="177.3" y="70.4">VSS</text>
<text x="177.3" y="71.8">VSS</text>
<text x="132.4" y="73.2">OVDD</text>
<text x="132.4" y="74.7">OVDD</text>
<text x="132.4" y="76.1">OVDD</text>
<text x="132.4" y="77.6">OVDD</text>
<text x="177.3" y="73.2">VSS</text>
<text x="177.3" y="74.7">VSS</text>
<text x="177.3" y="76.1">VSS</text>
<text x="177.3" y="77.6">VSS</text>
<text x="132.4" y="81.9">PVDD</text>
<text x="132.4" y="83.3">PVDD</text>
<text x="177.3" y="79">VSS</text>
<text x="177.3" y="80.4">VSS</text>
<text x="177.3" y="81.9">VSS</text>
<text x="177.3" y="83.3">VSS</text>
<text x="132.4" y="84.8">PVDD</text>
<text x="132.4" y="86.2">PVDD</text>
<text x="132.4" y="87.7">PVDD</text>
<text x="132.4" y="89.1">PVDD</text>
<text x="177.3" y="84.8">VSS</text>
<text x="177.3" y="86.2">VSS</text>
<text x="177.3" y="87.7">VSS</text>
<text x="177.3" y="89.1">VSS</text>
<text x="132.4" y="90.6">PVDD</text>
<text x="132.4" y="92">PVDD</text>
<text x="132.4" y="93.4">PVDD</text>
<text x="132.4" y="94.9">PVDD</text>
<text x="176.3" y="94.9">VSSD</text>
<text x="177.3" y="90.6">VSS</text>
<text x="177.3" y="92">VSS</text>
<text x="132.4" y="96.3">PVDD</text>
<text x="132.4" y="97.8">PVDD</text>
<text x="132.4" y="99.2">PVDD</text>
<text x="132.4" y="100.6">PVDD</text>
<text x="176.3" y="96.3">VSSD</text>
<text x="176.3" y="97.8">VSSD</text>
<text x="176.3" y="99.2">VSSD</text>
<text x="176.3" y="100.6">VSSD</text>
<text x="132.4" y="105">IVDD</text>
<text x="132.4" y="106.4">IVDD</text>
<text x="132.4" y="107.9">IVDD</text>
<text x="176.3" y="102.1">VSSD</text>
<text x="176.3" y="103.6">VSSD</text>
<text x="176.3" y="105">VSSD</text>
<text x="176.3" y="106.4">VSSD</text>
<text x="176.3" y="107.9">VSSD</text>
<text x="132.4" y="109.3">IVDD</text>
<text x="132.4" y="110.8">IVDD</text>
<text x="132.4" y="112.2">IVDD</text>
<text x="132.4" y="113.6">IVDD</text>
<text x="176.3" y="109.3">VSSD</text>
<text x="176.3" y="110.8">VSSD</text>
<text x="176.3" y="112.2">VSSD</text>
<text x="176.3" y="113.6">VSSD</text>
<text x="132.4" y="115.1">IVDD</text>
<text x="132.4" y="116.5">IVDD</text>
<text x="132.4" y="117.9">IVDD</text>
<text x="132.4" y="119.4">IVDD</text>
<text x="176.3" y="115.1">VSSD</text>
<text x="176.3" y="116.5">VSSD</text>
<text x="176.3" y="117.9">VSSD</text>
<text x="176.3" y="119.4">VSSD</text>
<text x="132.4" y="120.9">IVDD</text>
<text x="132.4" y="122.3">IVDD</text>
<text x="132.4" y="123.7">IVDD</text>
<text x="132.4" y="125.2">IVDD</text>
<text x="176.1" y="123.7">VSSQ</text>
<text x="176.1" y="125.2">VSSQ</text>
<text x="176.3" y="120.9">VSSD</text>
<text x="132.4" y="126.6">IVDD</text>
<text x="132.4" y="128.1">IVDD</text>
<text x="132.4" y="129.5">IVDD</text>
<text x="132.4" y="130.9">IVDD</text>
<text x="176.1" y="126.6">VSSQ</text>
<text x="176.1" y="128.1">VSSQ</text>
<text x="176.1" y="129.5">VSSQ</text>
<text x="176.1" y="130.9">VSSQ</text>
<text x="132.4" y="132.4">IVDD</text>
<text x="132.4" y="133.8">IVDD</text>
<text x="132.4" y="135.3">IVDD</text>
<text x="176.1" y="132.4">VSSQ</text>
<text x="176.1" y="133.8">VSSQ</text>
<text x="176.1" y="135.3">VSSQ</text>
<text x="176.1" y="136.7">VSSQ</text>
<text x="132.4" y="139.6">AUX3.3V</text>
<text x="132.4" y="143.9">AUX1.8V</text>
<text x="176.1" y="138.2">VSSQ</text>
<text x="176.1" y="139.6">VSSQ</text>
<text x="176.1" y="141.1">VSSQ</text>
<text x="176.1" y="142.5">VSSQ</text>
</g>
<g font-size="1.3">
<text x="57.6" y="34.6">VCC3</text>
<text x="193.2" y="37.6">Default : 1-2</text>
<text x="16.4" y="76.4">VCC1.8</text>
<text x="56.1" y="77.8">VCC3</text>
<text x="89.6" y="135.9">VDD3</text>
<text x="88.5" y="152.9">VDD1.8</text>
<text x="193.2" y="177.7">Title</text>
<text x="193.2" y="182">Size</text>
<text x="199.2" y="182">Document Number</text>
<text x="200.3" y="183.6">0200-11.SCH</text>
<text x="242.8" y="182">Rev</text>
<text x="244.3" y="183.4">A</text>
<text x="193.2" y="186.4">Date:</text>
<text x="200.3" y="186.4">Monday, March 05, 2001</text>
<text x="223.3" y="186.4">Sheet</text>
<text x="230.8" y="186.4">12</text>
<text x="235.3" y="186.4">of</text>
<text x="239.8" y="186.4">31</text>
</g>
<g font-size="1.3" fill="#4a4a4a">
<text x="179.7" y="30.5">GTLVTT</text>
<text x="20.5" y="39.2">GTLVTT</text>
<text x="116.6" y="138.6">VDD3</text>
<text x="116.6" y="143.1">VDD1.8</text>
</g>
<g font-size="1.3" fill="#0d0d0d">
<text x="200.8" y="30.5">R(1206)</text>
<text x="200.8" y="33.4">0(1206)</text>
<text x="35.5" y="42">1U</text>
<text x="65.5" y="43.5">.1U</text>
<text x="83.5" y="43.5">.1U</text>
<text x="35.5" y="59.4">.1U</text>
<text x="65.5" y="60.8">.1U</text>
<text x="83.5" y="60.8">.1U</text>
<text x="25" y="85.4">.1U</text>
<text x="82.1" y="86.8">.1U</text>
<text x="64" y="95.4">.1U</text>
<text x="25" y="102.7">.1U</text>
<text x="43" y="102.7">.1U</text>
<text x="82.1" y="104.1">.1U</text>
<text x="110.6" y="145.9">0.01U</text>
<text x="110.6" y="163.2">0.01U</text>
</g>
</svg>
